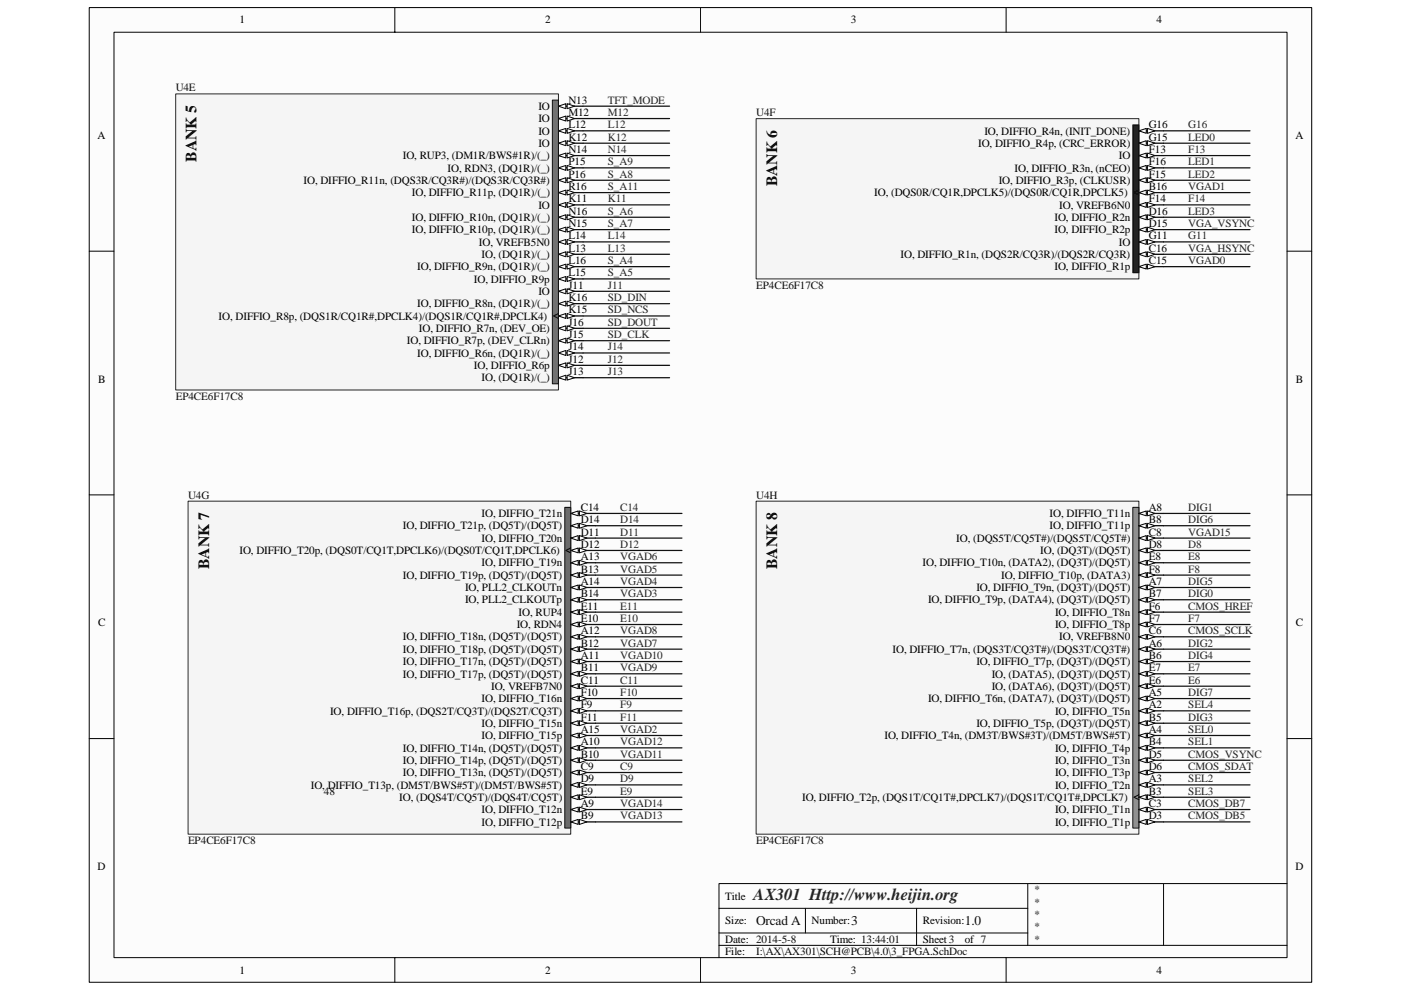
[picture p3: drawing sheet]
<svg xmlns="http://www.w3.org/2000/svg" width="297mm" height="210mm" viewBox="0 0 297 210" stroke-linecap="round" stroke-linejoin="round" font-family="sans-serif">
<path d="M18.9 1.6h259.2v206.7h-259.2z" fill="#fcfcfc"/>
<path d="M18.9 1.6h259.2v206.7h-259.2z" fill="none" stroke="#000" stroke-width=".21"/>
<path d="M24.2 6.9h248.7v196.2h-248.7z" fill="#fcfcfc"/>
<g fill="none" stroke="#000" stroke-width=".21">
<path d="M24.2 6.8h248.7v196.3h-248.7zM83.7 1.6v5.2M148.5 1.6v5.2M213.3 1.6v5.2M18.9 53.3h5.2M272.9 53.3h5.2M18.9 105h5.2M272.9 105h5.2M18.9 156.7h5.2M272.9 156.7h5.2M152.4 197.9h65.5M152.4 192.7h65.5"/>
<path d="M170.8 192.7v5.2M194.3 192.7v7.8M217.9 187.4v13.1M246.7 187.4h-94.3v15.7M272.9 187.4h-26.2v13.1M83.7 203.1v5.3M148.5 203.1v5.3M152.4 200.5h120.5M213.3 203.1v5.3"/>
</g>
<path d="M37.3 19.9h81.1v62.8h-81.1z" fill="#f5f5f5"/>
<path d="M37.3 19.9h81.1v62.8h-81.1z" fill="none" stroke="#262626" stroke-width=".21"/>
<path d="M117.1 21.3h1.3v60.1h-1.3z" fill="#707070"/>
<path d="M117.1 21.2h1.3v60.2h-1.3z" fill="none" stroke="#0e0e0e" stroke-width=".21"/>
<path d="M118.4 22.5h5.2" fill="none" stroke="#000" stroke-width=".26"/>
<g fill="#fcfcfc" stroke="#000" stroke-width=".21">
<path d="M118.4 22.5l1.6-.5v1.1z"/>
<path d="M120.2 22l1.6 .5-1.6 .6z"/>
</g>
<path d="M118.4 25.1h5.2" fill="none" stroke="#000" stroke-width=".26"/>
<g fill="#fcfcfc" stroke="#000" stroke-width=".21">
<path d="M118.4 25.1l1.6-.5v1.1z"/>
<path d="M120.2 24.6l1.6 .5-1.6 .6z"/>
</g>
<path d="M118.4 27.7h5.2" fill="none" stroke="#000" stroke-width=".26"/>
<g fill="#fcfcfc" stroke="#000" stroke-width=".21">
<path d="M118.4 27.7l1.6-.5v1.1z"/>
<path d="M120.2 27.2l1.6 .5-1.6 .6z"/>
</g>
<path d="M118.4 30.4h5.2" fill="none" stroke="#000" stroke-width=".26"/>
<g fill="#fcfcfc" stroke="#000" stroke-width=".21">
<path d="M118.4 30.4l1.6-.6v1.1z"/>
<path d="M120.2 29.8l1.6 .6-1.6 .5z"/>
</g>
<path d="M118.4 33h5.2" fill="none" stroke="#000" stroke-width=".26"/>
<g fill="#fcfcfc" stroke="#000" stroke-width=".21">
<path d="M118.4 33l1.6-.5v1z"/>
<path d="M120.2 32.5l1.6 .5-1.6 .5z"/>
</g>
<path d="M118.4 35.6h5.2" fill="none" stroke="#000" stroke-width=".26"/>
<g fill="#fcfcfc" stroke="#000" stroke-width=".21">
<path d="M118.4 35.6l1.6-.5v1z"/>
<path d="M120.2 35.1l1.6 .5-1.6 .5z"/>
</g>
<path d="M118.4 38.2h5.2" fill="none" stroke="#000" stroke-width=".26"/>
<g fill="#fcfcfc" stroke="#000" stroke-width=".21">
<path d="M118.4 38.2l1.6-.5v1.1z"/>
<path d="M120.2 37.7l1.6 .5-1.6 .6z"/>
</g>
<path d="M118.4 40.9h5.2" fill="none" stroke="#000" stroke-width=".26"/>
<g fill="#fcfcfc" stroke="#000" stroke-width=".21">
<path d="M118.4 40.9l1.6-.6v1.1z"/>
<path d="M120.2 40.3l1.6 .6-1.6 .5z"/>
</g>
<path d="M118.4 43.5h5.2" fill="none" stroke="#000" stroke-width=".26"/>
<g fill="#fcfcfc" stroke="#000" stroke-width=".21">
<path d="M118.4 43.5l1.6-.6v1.1z"/>
<path d="M120.2 42.9l1.6 .6-1.6 .5z"/>
</g>
<path d="M118.4 46.1h5.2" fill="none" stroke="#000" stroke-width=".26"/>
<g fill="#fcfcfc" stroke="#000" stroke-width=".21">
<path d="M118.4 46.1l1.6-.5v1z"/>
<path d="M120.2 45.6l1.6 .5-1.6 .5z"/>
</g>
<path d="M118.4 48.7h5.2" fill="none" stroke="#000" stroke-width=".26"/>
<g fill="#fcfcfc" stroke="#000" stroke-width=".21">
<path d="M118.4 48.7l1.6-.5v1z"/>
<path d="M120.2 48.2l1.6 .5-1.6 .5z"/>
</g>
<path d="M118.4 51.3h5.2" fill="none" stroke="#000" stroke-width=".26"/>
<g fill="#fcfcfc" stroke="#000" stroke-width=".21">
<path d="M118.4 51.3l1.6-.5v1z"/>
<path d="M120.2 50.8l1.6 .5-1.6 .5z"/>
</g>
<path d="M118.4 53.9h5.2" fill="none" stroke="#000" stroke-width=".26"/>
<g fill="#fcfcfc" stroke="#000" stroke-width=".21">
<path d="M118.4 53.9l1.6-.5v1.1z"/>
<path d="M120.2 53.4l1.6 .5-1.6 .6z"/>
</g>
<path d="M118.4 56.6h5.2" fill="none" stroke="#000" stroke-width=".26"/>
<g fill="#fcfcfc" stroke="#000" stroke-width=".21">
<path d="M118.4 56.6l1.6-.6v1.1z"/>
<path d="M120.2 56l1.6 .6-1.6 .5z"/>
</g>
<path d="M118.4 59.2h5.2" fill="none" stroke="#000" stroke-width=".26"/>
<g fill="#fcfcfc" stroke="#000" stroke-width=".21">
<path d="M118.4 59.2l1.6-.5v1z"/>
<path d="M120.2 58.7l1.6 .5-1.6 .5z"/>
</g>
<path d="M118.4 61.8h5.2" fill="none" stroke="#000" stroke-width=".26"/>
<g fill="#fcfcfc" stroke="#000" stroke-width=".21">
<path d="M118.4 61.8l1.6-.5v1z"/>
<path d="M120.2 61.3l1.6 .5-1.6 .5z"/>
</g>
<path d="M118.4 64.4h5.2" fill="none" stroke="#000" stroke-width=".26"/>
<g fill="#fcfcfc" stroke="#000" stroke-width=".21">
<path d="M118.4 64.4l1.6-.5v1z"/>
<path d="M120.2 63.9l1.6 .5-1.6 .5z"/>
</g>
<path d="M118.4 67h5.2" fill="none" stroke="#000" stroke-width=".26"/>
<path d="M118.4 66.5l-1 .5 1 .5" fill="none" stroke="#000" stroke-width=".21"/>
<g fill="#fcfcfc" stroke="#000" stroke-width=".21">
<path d="M118.4 67l1.6-.5v1z"/>
<path d="M120.2 66.5l1.6 .5-1.6 .5z"/>
</g>
<path d="M118.4 69.6h5.2" fill="none" stroke="#000" stroke-width=".26"/>
<g fill="#fcfcfc" stroke="#000" stroke-width=".21">
<path d="M118.4 69.6l1.6-.5v1.1z"/>
<path d="M120.2 69.1l1.6 .5-1.6 .6z"/>
</g>
<path d="M118.4 72.3h5.2" fill="none" stroke="#000" stroke-width=".26"/>
<g fill="#fcfcfc" stroke="#000" stroke-width=".21">
<path d="M118.4 72.3l1.6-.6v1.1z"/>
<path d="M120.2 71.7l1.6 .6-1.6 .5z"/>
</g>
<path d="M118.4 74.9h5.2" fill="none" stroke="#000" stroke-width=".26"/>
<g fill="#fcfcfc" stroke="#000" stroke-width=".21">
<path d="M118.4 74.9l1.6-.6v1.1z"/>
<path d="M120.2 74.3l1.6 .6-1.6 .5z"/>
</g>
<path d="M118.4 77.5h5.2" fill="none" stroke="#000" stroke-width=".26"/>
<g fill="#fcfcfc" stroke="#000" stroke-width=".21">
<path d="M118.4 77.5l1.6-.5v1z"/>
<path d="M120.2 77l1.6 .5-1.6 .5z"/>
</g>
<path d="M118.4 80.1h5.2" fill="none" stroke="#000" stroke-width=".26"/>
<g fill="#fcfcfc" stroke="#000" stroke-width=".21">
<path d="M118.4 80.1l1.6-.5v1z"/>
<path d="M120.2 79.6l1.6 .5-1.6 .5z"/>
</g>
<path d="M160.3 25.2h81.2v34h-81.2z" fill="#f5f5f5"/>
<path d="M160.3 25.2h81.2v34h-81.2z" fill="none" stroke="#262626" stroke-width=".21"/>
<path d="M240.2 26.5h1.3v31.3h-1.3z" fill="#1c1c1c"/>
<path d="M240.2 26.5h1.3v31.3h-1.3z" fill="none" stroke="#0e0e0e" stroke-width=".21"/>
<path d="M241.5 27.7h5.2" fill="none" stroke="#000" stroke-width=".26"/>
<g fill="#fcfcfc" stroke="#000" stroke-width=".21">
<path d="M241.5 27.7l1.5-.5v1.1z"/>
<path d="M243.3 27.2l1.6 .5-1.6 .6z"/>
</g>
<path d="M241.5 30.4h5.2" fill="none" stroke="#000" stroke-width=".26"/>
<g fill="#fcfcfc" stroke="#000" stroke-width=".21">
<path d="M241.5 30.4l1.5-.6v1.1z"/>
<path d="M243.3 29.8l1.6 .6-1.6 .5z"/>
</g>
<path d="M241.5 33h5.2" fill="none" stroke="#000" stroke-width=".26"/>
<g fill="#fcfcfc" stroke="#000" stroke-width=".21">
<path d="M241.5 33l1.5-.5v1z"/>
<path d="M243.3 32.5l1.6 .5-1.6 .5z"/>
</g>
<path d="M241.5 35.6h5.2" fill="none" stroke="#000" stroke-width=".26"/>
<g fill="#fcfcfc" stroke="#000" stroke-width=".21">
<path d="M241.5 35.6l1.5-.5v1z"/>
<path d="M243.3 35.1l1.6 .5-1.6 .5z"/>
</g>
<path d="M241.5 38.2h5.2" fill="none" stroke="#000" stroke-width=".26"/>
<g fill="#fcfcfc" stroke="#000" stroke-width=".21">
<path d="M241.5 38.2l1.5-.5v1.1z"/>
<path d="M243.3 37.7l1.6 .5-1.6 .6z"/>
</g>
<path d="M241.5 40.9h5.2" fill="none" stroke="#000" stroke-width=".26"/>
<path d="M241.5 40.3l-1.1 .6 1.1 .5" fill="none" stroke="#000" stroke-width=".21"/>
<g fill="#fcfcfc" stroke="#000" stroke-width=".21">
<path d="M241.5 40.9l1.5-.6v1.1z"/>
<path d="M243.3 40.3l1.6 .6-1.6 .5z"/>
</g>
<path d="M241.5 43.5h5.2" fill="none" stroke="#000" stroke-width=".26"/>
<g fill="#fcfcfc" stroke="#000" stroke-width=".21">
<path d="M241.5 43.5l1.5-.6v1.1z"/>
<path d="M243.3 42.9l1.6 .6-1.6 .5z"/>
</g>
<path d="M241.5 46.1h5.2" fill="none" stroke="#000" stroke-width=".26"/>
<g fill="#fcfcfc" stroke="#000" stroke-width=".21">
<path d="M241.5 46.1l1.5-.5v1z"/>
<path d="M243.3 45.6l1.6 .5-1.6 .5z"/>
</g>
<path d="M241.5 48.7h5.2" fill="none" stroke="#000" stroke-width=".26"/>
<g fill="#fcfcfc" stroke="#000" stroke-width=".21">
<path d="M241.5 48.7l1.5-.5v1z"/>
<path d="M243.3 48.2l1.6 .5-1.6 .5z"/>
</g>
<path d="M241.5 51.3h5.2" fill="none" stroke="#000" stroke-width=".26"/>
<g fill="#fcfcfc" stroke="#000" stroke-width=".21">
<path d="M241.5 51.3l1.5-.5v1z"/>
<path d="M243.3 50.8l1.6 .5-1.6 .5z"/>
</g>
<path d="M241.5 53.9h5.2" fill="none" stroke="#000" stroke-width=".26"/>
<g fill="#fcfcfc" stroke="#000" stroke-width=".21">
<path d="M241.5 53.9l1.5-.5v1.1z"/>
<path d="M243.3 53.4l1.6 .5-1.6 .6z"/>
</g>
<path d="M241.5 56.6h5.2" fill="none" stroke="#000" stroke-width=".26"/>
<g fill="#fcfcfc" stroke="#000" stroke-width=".21">
<path d="M241.5 56.6l1.5-.6v1.1z"/>
<path d="M243.3 56l1.6 .6-1.6 .5z"/>
</g>
<path d="M39.9 106.3h81.1v70.6h-81.1z" fill="#f5f5f5"/>
<path d="M39.9 106.3h81.1v70.6h-81.1z" fill="none" stroke="#262626" stroke-width=".21"/>
<path d="M119.8 107.6h1.2v68h-1.2z" fill="#686868"/>
<path d="M119.7 107.6h1.3v68h-1.3z" fill="none" stroke="#0e0e0e" stroke-width=".21"/>
<path d="M121 108.9h5.3" fill="none" stroke="#000" stroke-width=".26"/>
<g fill="#fcfcfc" stroke="#000" stroke-width=".21">
<path d="M121 108.9l1.6-.5v1z"/>
<path d="M122.8 108.4l1.6 .5-1.6 .5z"/>
</g>
<path d="M121 111.5h5.3" fill="none" stroke="#000" stroke-width=".26"/>
<g fill="#fcfcfc" stroke="#000" stroke-width=".21">
<path d="M121 111.5l1.6-.5v1z"/>
<path d="M122.8 111l1.6 .5-1.6 .5z"/>
</g>
<path d="M121 114.1h5.3" fill="none" stroke="#000" stroke-width=".26"/>
<g fill="#fcfcfc" stroke="#000" stroke-width=".21">
<path d="M121 114.1l1.6-.5v1.1z"/>
<path d="M122.8 113.6l1.6 .5-1.6 .6z"/>
</g>
<path d="M121 116.8h5.3" fill="none" stroke="#000" stroke-width=".26"/>
<path d="M121 116.2l-1 .6 1 .5" fill="none" stroke="#000" stroke-width=".21"/>
<g fill="#fcfcfc" stroke="#000" stroke-width=".21">
<path d="M121 116.8l1.6-.6v1.1z"/>
<path d="M122.8 116.2l1.6 .6-1.6 .5z"/>
</g>
<path d="M121 119.4h5.3" fill="none" stroke="#000" stroke-width=".26"/>
<g fill="#fcfcfc" stroke="#000" stroke-width=".21">
<path d="M121 119.4l1.6-.5v1z"/>
<path d="M122.8 118.9l1.6 .5-1.6 .5z"/>
</g>
<path d="M121 122h5.3" fill="none" stroke="#000" stroke-width=".26"/>
<g fill="#fcfcfc" stroke="#000" stroke-width=".21">
<path d="M121 122l1.6-.5v1z"/>
<path d="M122.8 121.5l1.6 .5-1.6 .5z"/>
</g>
<path d="M121 124.6h5.3" fill="none" stroke="#000" stroke-width=".26"/>
<g fill="#fcfcfc" stroke="#000" stroke-width=".21">
<path d="M121 124.6l1.6-.5v1z"/>
<path d="M122.8 124.1l1.6 .5-1.6 .5z"/>
</g>
<path d="M121 127.2h5.3" fill="none" stroke="#000" stroke-width=".26"/>
<g fill="#fcfcfc" stroke="#000" stroke-width=".21">
<path d="M121 127.2l1.6-.5v1z"/>
<path d="M122.8 126.7l1.6 .5-1.6 .5z"/>
</g>
<path d="M121 129.8h5.3" fill="none" stroke="#000" stroke-width=".26"/>
<g fill="#fcfcfc" stroke="#000" stroke-width=".21">
<path d="M121 129.8l1.6-.5v1.1z"/>
<path d="M122.8 129.3l1.6 .5-1.6 .6z"/>
</g>
<path d="M121 132.5h5.3" fill="none" stroke="#000" stroke-width=".26"/>
<g fill="#fcfcfc" stroke="#000" stroke-width=".21">
<path d="M121 132.5l1.6-.6v1.1z"/>
<path d="M122.8 131.9l1.6 .6-1.6 .5z"/>
</g>
<path d="M121 135.1h5.3" fill="none" stroke="#000" stroke-width=".26"/>
<g fill="#fcfcfc" stroke="#000" stroke-width=".21">
<path d="M121 135.1l1.6-.5v1z"/>
<path d="M122.8 134.6l1.6 .5-1.6 .5z"/>
</g>
<path d="M121 137.7h5.3" fill="none" stroke="#000" stroke-width=".26"/>
<g fill="#fcfcfc" stroke="#000" stroke-width=".21">
<path d="M121 137.7l1.6-.5v1z"/>
<path d="M122.8 137.2l1.6 .5-1.6 .5z"/>
</g>
<path d="M121 140.3h5.3" fill="none" stroke="#000" stroke-width=".26"/>
<g fill="#fcfcfc" stroke="#000" stroke-width=".21">
<path d="M121 140.3l1.6-.5v1z"/>
<path d="M122.8 139.8l1.6 .5-1.6 .5z"/>
</g>
<path d="M121 142.9h5.3" fill="none" stroke="#000" stroke-width=".26"/>
<g fill="#fcfcfc" stroke="#000" stroke-width=".21">
<path d="M121 142.9l1.6-.5v1z"/>
<path d="M122.8 142.4l1.6 .5-1.6 .5z"/>
</g>
<path d="M121 145.5h5.3" fill="none" stroke="#000" stroke-width=".26"/>
<g fill="#fcfcfc" stroke="#000" stroke-width=".21">
<path d="M121 145.5l1.6-.5v1.1z"/>
<path d="M122.8 145l1.6 .5-1.6 .6z"/>
</g>
<path d="M121 148.2h5.3" fill="none" stroke="#000" stroke-width=".26"/>
<g fill="#fcfcfc" stroke="#000" stroke-width=".21">
<path d="M121 148.2l1.6-.6v1.1z"/>
<path d="M122.8 147.6l1.6 .6-1.6 .5z"/>
</g>
<path d="M121 150.8h5.3" fill="none" stroke="#000" stroke-width=".26"/>
<g fill="#fcfcfc" stroke="#000" stroke-width=".21">
<path d="M121 150.8l1.6-.6v1.1z"/>
<path d="M122.8 150.2l1.6 .6-1.6 .5z"/>
</g>
<path d="M121 153.4h5.3" fill="none" stroke="#000" stroke-width=".26"/>
<g fill="#fcfcfc" stroke="#000" stroke-width=".21">
<path d="M121 153.4l1.6-.5v1z"/>
<path d="M122.8 152.9l1.6 .5-1.6 .5z"/>
</g>
<path d="M121 156h5.3" fill="none" stroke="#000" stroke-width=".26"/>
<g fill="#fcfcfc" stroke="#000" stroke-width=".21">
<path d="M121 156l1.6-.5v1z"/>
<path d="M122.8 155.5l1.6 .5-1.6 .5z"/>
</g>
<path d="M121 158.6h5.3" fill="none" stroke="#000" stroke-width=".26"/>
<g fill="#fcfcfc" stroke="#000" stroke-width=".21">
<path d="M121 158.6l1.6-.5v1.1z"/>
<path d="M122.8 158.1l1.6 .5-1.6 .6z"/>
</g>
<path d="M121 161.2h5.3" fill="none" stroke="#000" stroke-width=".26"/>
<g fill="#fcfcfc" stroke="#000" stroke-width=".21">
<path d="M121 161.2l1.6-.5v1.1z"/>
<path d="M122.8 160.7l1.6 .5-1.6 .6z"/>
</g>
<path d="M121 163.9h5.3" fill="none" stroke="#000" stroke-width=".26"/>
<g fill="#fcfcfc" stroke="#000" stroke-width=".21">
<path d="M121 163.9l1.6-.6v1.1z"/>
<path d="M122.8 163.3l1.6 .6-1.6 .5z"/>
</g>
<path d="M121 166.5h5.3" fill="none" stroke="#000" stroke-width=".26"/>
<g fill="#fcfcfc" stroke="#000" stroke-width=".21">
<path d="M121 166.5l1.6-.6v1.1z"/>
<path d="M122.8 165.9l1.6 .6-1.6 .5z"/>
</g>
<path d="M121 169.1h5.3" fill="none" stroke="#000" stroke-width=".26"/>
<g fill="#fcfcfc" stroke="#000" stroke-width=".21">
<path d="M121 169.1l1.6-.5v1z"/>
<path d="M122.8 168.6l1.6 .5-1.6 .5z"/>
</g>
<path d="M121 171.7h5.3" fill="none" stroke="#000" stroke-width=".26"/>
<g fill="#fcfcfc" stroke="#000" stroke-width=".21">
<path d="M121 171.7l1.6-.5v1z"/>
<path d="M122.8 171.2l1.6 .5-1.6 .5z"/>
</g>
<path d="M121 174.3h5.3" fill="none" stroke="#000" stroke-width=".26"/>
<g fill="#fcfcfc" stroke="#000" stroke-width=".21">
<path d="M121 174.3l1.6-.5v1.1z"/>
<path d="M122.8 173.8l1.6 .5-1.6 .6z"/>
</g>
<path d="M160.3 106.3h81.2v70.6h-81.2z" fill="#f5f5f5"/>
<path d="M160.3 106.3h81.2v70.6h-81.2z" fill="none" stroke="#262626" stroke-width=".21"/>
<path d="M240.2 107.6h1.3v68h-1.3z" fill="#909090"/>
<path d="M240.2 107.6h1.3v68h-1.3z" fill="none" stroke="#0e0e0e" stroke-width=".21"/>
<path d="M241.5 108.9h5.2" fill="none" stroke="#000" stroke-width=".26"/>
<g fill="#fcfcfc" stroke="#000" stroke-width=".21">
<path d="M241.5 108.9l1.5-.5v1z"/>
<path d="M243.3 108.4l1.6 .5-1.6 .5z"/>
</g>
<path d="M241.5 111.5h5.2" fill="none" stroke="#000" stroke-width=".26"/>
<g fill="#fcfcfc" stroke="#000" stroke-width=".21">
<path d="M241.5 111.5l1.5-.5v1z"/>
<path d="M243.3 111l1.6 .5-1.6 .5z"/>
</g>
<path d="M241.5 114.1h5.2" fill="none" stroke="#000" stroke-width=".26"/>
<g fill="#fcfcfc" stroke="#000" stroke-width=".21">
<path d="M241.5 114.1l1.5-.5v1.1z"/>
<path d="M243.3 113.6l1.6 .5-1.6 .6z"/>
</g>
<path d="M241.5 116.8h5.2" fill="none" stroke="#000" stroke-width=".26"/>
<g fill="#fcfcfc" stroke="#000" stroke-width=".21">
<path d="M241.5 116.8l1.5-.6v1.1z"/>
<path d="M243.3 116.2l1.6 .6-1.6 .5z"/>
</g>
<path d="M241.5 119.4h5.2" fill="none" stroke="#000" stroke-width=".26"/>
<g fill="#fcfcfc" stroke="#000" stroke-width=".21">
<path d="M241.5 119.4l1.5-.5v1z"/>
<path d="M243.3 118.9l1.6 .5-1.6 .5z"/>
</g>
<path d="M241.5 122h5.2" fill="none" stroke="#000" stroke-width=".26"/>
<g fill="#fcfcfc" stroke="#000" stroke-width=".21">
<path d="M241.5 122l1.5-.5v1z"/>
<path d="M243.3 121.5l1.6 .5-1.6 .5z"/>
</g>
<path d="M241.5 124.6h5.2" fill="none" stroke="#000" stroke-width=".26"/>
<g fill="#fcfcfc" stroke="#000" stroke-width=".21">
<path d="M241.5 124.6l1.5-.5v1z"/>
<path d="M243.3 124.1l1.6 .5-1.6 .5z"/>
</g>
<path d="M241.5 127.2h5.2" fill="none" stroke="#000" stroke-width=".26"/>
<g fill="#fcfcfc" stroke="#000" stroke-width=".21">
<path d="M241.5 127.2l1.5-.5v1z"/>
<path d="M243.3 126.7l1.6 .5-1.6 .5z"/>
</g>
<path d="M241.5 129.8h5.2" fill="none" stroke="#000" stroke-width=".26"/>
<g fill="#fcfcfc" stroke="#000" stroke-width=".21">
<path d="M241.5 129.8l1.5-.5v1.1z"/>
<path d="M243.3 129.3l1.6 .5-1.6 .6z"/>
</g>
<path d="M241.5 132.5h5.2" fill="none" stroke="#000" stroke-width=".26"/>
<g fill="#fcfcfc" stroke="#000" stroke-width=".21">
<path d="M241.5 132.5l1.5-.6v1.1z"/>
<path d="M243.3 131.9l1.6 .6-1.6 .5z"/>
</g>
<path d="M241.5 135.1h5.2" fill="none" stroke="#000" stroke-width=".26"/>
<g fill="#fcfcfc" stroke="#000" stroke-width=".21">
<path d="M241.5 135.1l1.5-.5v1z"/>
<path d="M243.3 134.6l1.6 .5-1.6 .5z"/>
</g>
<path d="M241.5 137.7h5.2" fill="none" stroke="#000" stroke-width=".26"/>
<g fill="#fcfcfc" stroke="#000" stroke-width=".21">
<path d="M241.5 137.7l1.5-.5v1z"/>
<path d="M243.3 137.2l1.6 .5-1.6 .5z"/>
</g>
<path d="M241.5 140.3h5.2" fill="none" stroke="#000" stroke-width=".26"/>
<g fill="#fcfcfc" stroke="#000" stroke-width=".21">
<path d="M241.5 140.3l1.5-.5v1z"/>
<path d="M243.3 139.8l1.6 .5-1.6 .5z"/>
</g>
<path d="M241.5 142.9h5.2" fill="none" stroke="#000" stroke-width=".26"/>
<g fill="#fcfcfc" stroke="#000" stroke-width=".21">
<path d="M241.5 142.9l1.5-.5v1z"/>
<path d="M243.3 142.4l1.6 .5-1.6 .5z"/>
</g>
<path d="M241.5 145.5h5.2" fill="none" stroke="#000" stroke-width=".26"/>
<g fill="#fcfcfc" stroke="#000" stroke-width=".21">
<path d="M241.5 145.5l1.5-.5v1.1z"/>
<path d="M243.3 145l1.6 .5-1.6 .6z"/>
</g>
<path d="M241.5 148.2h5.2" fill="none" stroke="#000" stroke-width=".26"/>
<g fill="#fcfcfc" stroke="#000" stroke-width=".21">
<path d="M241.5 148.2l1.5-.6v1.1z"/>
<path d="M243.3 147.6l1.6 .6-1.6 .5z"/>
</g>
<path d="M241.5 150.8h5.2" fill="none" stroke="#000" stroke-width=".26"/>
<g fill="#fcfcfc" stroke="#000" stroke-width=".21">
<path d="M241.5 150.8l1.5-.6v1.1z"/>
<path d="M243.3 150.2l1.6 .6-1.6 .5z"/>
</g>
<path d="M241.5 153.4h5.2" fill="none" stroke="#000" stroke-width=".26"/>
<g fill="#fcfcfc" stroke="#000" stroke-width=".21">
<path d="M241.5 153.4l1.5-.5v1z"/>
<path d="M243.3 152.9l1.6 .5-1.6 .5z"/>
</g>
<path d="M241.5 156h5.2" fill="none" stroke="#000" stroke-width=".26"/>
<g fill="#fcfcfc" stroke="#000" stroke-width=".21">
<path d="M241.5 156l1.5-.5v1z"/>
<path d="M243.3 155.5l1.6 .5-1.6 .5z"/>
</g>
<path d="M241.5 158.6h5.2" fill="none" stroke="#000" stroke-width=".26"/>
<g fill="#fcfcfc" stroke="#000" stroke-width=".21">
<path d="M241.5 158.6l1.5-.5v1.1z"/>
<path d="M243.3 158.1l1.6 .5-1.6 .6z"/>
</g>
<path d="M241.5 161.2h5.2" fill="none" stroke="#000" stroke-width=".26"/>
<g fill="#fcfcfc" stroke="#000" stroke-width=".21">
<path d="M241.5 161.2l1.5-.5v1.1z"/>
<path d="M243.3 160.7l1.6 .5-1.6 .6z"/>
</g>
<path d="M241.5 163.9h5.2" fill="none" stroke="#000" stroke-width=".26"/>
<g fill="#fcfcfc" stroke="#000" stroke-width=".21">
<path d="M241.5 163.9l1.5-.6v1.1z"/>
<path d="M243.3 163.3l1.6 .6-1.6 .5z"/>
</g>
<path d="M241.5 166.5h5.2" fill="none" stroke="#000" stroke-width=".26"/>
<g fill="#fcfcfc" stroke="#000" stroke-width=".21">
<path d="M241.5 166.5l1.5-.6v1.1z"/>
<path d="M243.3 165.9l1.6 .6-1.6 .5z"/>
</g>
<path d="M241.5 169.1h5.2" fill="none" stroke="#000" stroke-width=".26"/>
<path d="M241.5 168.6l-1.1 .5 1.1 .5" fill="none" stroke="#000" stroke-width=".21"/>
<g fill="#fcfcfc" stroke="#000" stroke-width=".21">
<path d="M241.5 169.1l1.5-.5v1z"/>
<path d="M243.3 168.6l1.6 .5-1.6 .5z"/>
</g>
<path d="M241.5 171.7h5.2" fill="none" stroke="#000" stroke-width=".26"/>
<g fill="#fcfcfc" stroke="#000" stroke-width=".21">
<path d="M241.5 171.7l1.5-.5v1z"/>
<path d="M243.3 171.2l1.6 .5-1.6 .5z"/>
</g>
<path d="M241.5 174.3h5.2" fill="none" stroke="#000" stroke-width=".26"/>
<g fill="#fcfcfc" stroke="#000" stroke-width=".21">
<path d="M241.5 174.3l1.5-.5v1.1z"/>
<path d="M243.3 173.8l1.6 .5-1.6 .6z"/>
</g>
<g fill="none" stroke="#0e0e0e" stroke-width=".26">
<path d="M123.6 22.5h18.4M123.6 25.1h18.4M123.6 27.7h18.4M123.6 30.4h18.4M123.6 33h18.4M123.6 35.6h18.4M123.6 38.2h18.4M246.7 27.7h18.3M246.7 30.4h18.3M246.7 33h18.3M246.7 35.6h18.3M246.7 38.2h18.3"/>
<path d="M123.6 40.9h18.4M123.6 43.5h18.4M123.6 46.1h18.4M123.6 48.7h18.4M123.6 51.3h18.4M123.6 53.9h18.4M123.6 56.6h18.4M123.6 59.2h18.4M246.7 40.9h18.3M246.7 43.5h18.3M246.7 46.1h18.3M246.7 48.7h18.3"/>
<path d="M246.7 51.3h18.3M246.7 53.9h18.3M246.7 56.6h18.3M123.6 61.8h18.4M123.6 64.4h18.4M123.6 67h18.4M123.6 69.6h18.4M123.6 72.3h18.4M123.6 74.9h18.4M123.6 77.5h18.4M123.6 80.1h18.4M126.3 108.9h18.3"/>
<path d="M126.3 111.5h18.3M126.3 114.1h18.3M126.3 116.8h18.3M126.3 119.4h18.3M246.7 108.9h18.3M246.7 111.5h18.3M246.7 114.1h18.3M246.7 116.8h18.3M246.7 119.4h18.3M126.3 122h18.3M126.3 124.6h18.3M126.3 127.2h18.3"/>
<path d="M126.3 129.8h18.3M126.3 132.5h18.3M126.3 135.1h18.3M126.3 137.7h18.3M246.7 122h18.3M246.7 124.6h18.3M246.7 127.2h18.3M246.7 129.8h18.3M246.7 132.5h18.3M246.7 135.1h18.3M246.7 137.7h18.3M126.3 140.3h18.3"/>
<path d="M126.3 142.9h18.3M126.3 145.5h18.3M126.3 148.2h18.3M126.3 150.8h18.3M126.3 153.4h18.3M126.3 156h18.3M126.3 158.6h18.3M246.7 140.3h18.3M246.7 142.9h18.3M246.7 145.5h18.3M246.7 148.2h18.3M246.7 150.8h18.3"/>
<path d="M246.7 153.4h18.3M246.7 156h18.3M246.7 158.6h18.3M126.3 161.2h18.3M126.3 163.9h18.3M126.3 166.5h18.3M126.3 171.7h18.3M126.3 174.3h18.3M126.3 169.1h18.3M246.7 161.2h18.3M246.7 163.9h18.3M246.7 166.5h18.3"/>
<path d="M246.7 171.7h18.3M246.7 174.3h18.3M246.7 169.1h18.3"/>
</g>
<text font-size="3.5" fill="#262626" x="159.8" y="190.8">AX301 Http://www.heijin.org</text>
<g font-size="3.3">
<text x="41.7" y="34.3" transform="rotate(-90 41.7 34.3)">BANK 5</text>
<text x="164.8" y="39.5" transform="rotate(-90 164.8 39.5)">BANK 6</text>
<text x="44.3" y="120.7" transform="rotate(-90 44.3 120.7)">BANK 7</text>
<text x="164.8" y="120.7" transform="rotate(-90 164.8 120.7)">BANK 8</text>
</g>
<g font-size="2.8" fill="#0e0e0e">
<text x="160.3" y="196.2">Orcad A</text>
<text x="180.5" y="196.2">3</text>
<text x="204.6" y="196.2">1.0</text>
</g>
<g font-size="2.4">
<text x="50.8" y="5">1</text>
<text x="115.6" y="5">2</text>
<text x="180.4" y="5">3</text>
<text x="245.2" y="5">4</text>
<text x="114.1" y="23.3">IO</text>
<text x="120.5" y="22">N13</text>
<text x="20.7" y="29.5">A</text>
<text x="114.1" y="25.9">IO</text>
<text x="114.1" y="28.5">IO</text>
<text x="120.5" y="24.6">M12</text>
<text x="120.5" y="27.2">L12</text>
<text x="120.5" y="29.8">K12</text>
<text x="208.7" y="28.5">IO, DIFFIO_R4n, (INIT_DONE)</text>
<text x="243.6" y="29.8">G15</text>
<text x="243.6" y="27.2">G16</text>
<text x="274.7" y="29.5">A</text>
<text x="85.4" y="33.8">IO, RUP3, (DM1R/BWS#1R)/(_)</text>
<text x="114.1" y="31.2">IO</text>
<text x="120.5" y="35.1">P15</text>
<text x="120.5" y="32.5">N14</text>
<text x="207.4" y="31.2">IO, DIFFIO_R4p, (CRC_ERROR)</text>
<text x="237.2" y="33.8">IO</text>
<text x="243.6" y="35.1">F16</text>
<text x="243.6" y="32.5">F13</text>
<text x="64.4" y="39">IO, DIFFIO_R11n, (DQS3R/CQ3R#)/(DQS3R/CQ3R#)</text>
<text x="87.3" y="41.6">IO, DIFFIO_R11p, (DQ1R)/(_)</text>
<text x="94.9" y="36.4">IO, RDN3, (DQ1R)/(_)</text>
<text x="120.5" y="37.7">P16</text>
<text x="120.5" y="40.3">R16</text>
<text x="185.4" y="41.6">IO, (DQS0R/CQ1R,DPCLK5)/(DQS0R/CQ1R,DPCLK5)</text>
<text x="211.7" y="39">IO, DIFFIO_R3p, (CLKUSR)</text>
<text x="215.1" y="36.4">IO, DIFFIO_R3n, (nCEO)</text>
<text x="243.6" y="40.3">B16</text>
<text x="243.6" y="37.7">F15</text>
<text x="87.3" y="46.9">IO, DIFFIO_R10n, (DQ1R)/(_)</text>
<text x="114.1" y="44.2">IO</text>
<text x="120.5" y="45.6">N16</text>
<text x="120.5" y="42.9">K11</text>
<text x="223.6" y="46.9">IO, DIFFIO_R2n</text>
<text x="224.6" y="44.2">IO, VREFB6N0</text>
<text x="243.6" y="45.6">D16</text>
<text x="243.6" y="42.9">F14</text>
<text x="87.3" y="49.5">IO, DIFFIO_R10p, (DQ1R)/(_)</text>
<text x="101.5" y="52.1">IO, VREFB5N0</text>
<text x="120.5" y="48.2">N15</text>
<text x="120.5" y="53.4">L13</text>
<text x="120.5" y="50.8">L14</text>
<text x="223.6" y="49.5">IO, DIFFIO_R2p</text>
<text x="237.2" y="52.1">IO</text>
<text x="243.6" y="53.4">C16</text>
<text x="243.6" y="48.2">D15</text>
<text x="243.6" y="50.8">G11</text>
<text x="88.5" y="57.3">IO, DIFFIO_R9n, (DQ1R)/(_)</text>
<text x="100.5" y="59.9">IO, DIFFIO_R9p</text>
<text x="102.1" y="54.7">IO, (DQ1R)/(_)</text>
<text x="120.5" y="58.6">L15</text>
<text x="120.5" y="56">L16</text>
<text x="190.9" y="54.7">IO, DIFFIO_R1n, (DQS2R/CQ3R)/(DQS2R/CQ3R)</text>
<text x="223.6" y="57.3">IO, DIFFIO_R1p</text>
<text x="243.6" y="56">C15</text>
<text x="88.5" y="65.2">IO, DIFFIO_R8n, (DQ1R)/(_)</text>
<text x="114.1" y="62.6">IO</text>
<text x="120.5" y="63.9">K16</text>
<text x="120.5" y="61.3">J11</text>
<text x="46.4" y="67.8">IO, DIFFIO_R8p, (DQS1R/CQ1R#,DPCLK4)/(DQS1R/CQ1R#,DPCLK4)</text>
<text x="88.8" y="70.4">IO, DIFFIO_R7n, (DEV_OE)</text>
<text x="120.5" y="66.5">K15</text>
<text x="120.5" y="69.1">J16</text>
<text x="120.5" y="71.7">J15</text>
<text x="86.3" y="73">IO, DIFFIO_R7p, (DEV_CLRn)</text>
<text x="88.5" y="75.6">IO, DIFFIO_R6n, (DQ1R)/(_)</text>
<text x="120.5" y="77">J12</text>
<text x="120.5" y="74.3">J14</text>
<text x="20.8" y="81.2">B</text>
<text x="100.5" y="78.3">IO, DIFFIO_R6p</text>
<text x="102.1" y="80.9">IO, (DQ1R)/(_)</text>
<text x="120.5" y="79.6">J13</text>
<text x="274.8" y="81.2">B</text>
<text x="85.4" y="112.3">IO, DIFFIO_T21p, (DQ5T)/(DQ5T)</text>
<text x="102.1" y="109.7">IO, DIFFIO_T21n</text>
<text x="123.1" y="111">D14</text>
<text x="123.1" y="108.4">C14</text>
<text x="123.1" y="113.6">D11</text>
<text x="222.5" y="109.7">IO, DIFFIO_T11n</text>
<text x="222.5" y="112.3">IO, DIFFIO_T11p</text>
<text x="243.6" y="113.6">C8</text>
<text x="243.6" y="108.4">A8</text>
<text x="243.6" y="111">B8</text>
<text x="50.8" y="117.5">IO, DIFFIO_T20p, (DQS0T/CQ1T,DPCLK6)/(DQS0T/CQ1T,DPCLK6)</text>
<text x="102.1" y="114.9">IO, DIFFIO_T20n</text>
<text x="123.1" y="116.2">D12</text>
<text x="123.1" y="118.8">A13</text>
<text x="202.8" y="114.9">IO, (DQS5T/CQ5T#)/(DQS5T/CQ5T#)</text>
<text x="220.5" y="117.5">IO, (DQ3T)/(DQ5T)</text>
<text x="243.6" y="118.8">E8</text>
<text x="243.6" y="116.2">D8</text>
<text x="85.4" y="122.8">IO, DIFFIO_T19p, (DQ5T)/(DQ5T)</text>
<text x="98.6" y="125.4">IO, PLL2_CLKOUTn</text>
<text x="102.1" y="120.1">IO, DIFFIO_T19n</text>
<text x="123.1" y="121.5">B13</text>
<text x="123.1" y="124.1">A14</text>
<text x="195.6" y="120.1">IO, DIFFIO_T10n, (DATA2), (DQ3T)/(DQ5T)</text>
<text x="207" y="125.4">IO, DIFFIO_T9n, (DQ3T)/(DQ5T)</text>
<text x="212.3" y="122.8">IO, DIFFIO_T10p, (DATA3)</text>
<text x="243.6" y="124.1">A7</text>
<text x="243.6" y="121.5">F8</text>
<text x="98.6" y="128">IO, PLL2_CLKOUTp</text>
<text x="110" y="130.6">IO, RUP4</text>
<text x="123.1" y="129.3">E11</text>
<text x="123.1" y="131.9">E10</text>
<text x="123.1" y="126.7">B14</text>
<text x="196.8" y="128">IO, DIFFIO_T9p, (DATA4), (DQ3T)/(DQ5T)</text>
<text x="223.7" y="130.6">IO, DIFFIO_T8n</text>
<text x="243.6" y="126.7">B7</text>
<text x="243.6" y="129.3">F6</text>
<text x="243.6" y="131.9">F7</text>
<text x="20.8" y="132.9">C</text>
<text x="85.4" y="135.8">IO, DIFFIO_T18n, (DQ5T)/(DQ5T)</text>
<text x="109.6" y="133.2">IO, RDN4</text>
<text x="123.1" y="134.5">A12</text>
<text x="123.1" y="137.2">B12</text>
<text x="223.7" y="133.2">IO, DIFFIO_T8p</text>
<text x="224.6" y="135.8">IO, VREFB8N0</text>
<text x="243.6" y="137.2">A6</text>
<text x="243.6" y="134.5">C6</text>
<text x="274.8" y="132.9">C</text>
<text x="85.4" y="138.5">IO, DIFFIO_T18p, (DQ5T)/(DQ5T)</text>
<text x="85.4" y="141.1">IO, DIFFIO_T17n, (DQ5T)/(DQ5T)</text>
<text x="85.4" y="143.7">IO, DIFFIO_T17p, (DQ5T)/(DQ5T)</text>
<text x="123.1" y="139.8">A11</text>
<text x="123.1" y="142.4">B11</text>
<text x="189.2" y="138.5">IO, DIFFIO_T7n, (DQS3T/CQ3T#)/(DQS3T/CQ3T#)</text>
<text x="207" y="141.1">IO, DIFFIO_T7p, (DQ3T)/(DQ5T)</text>
<text x="210.3" y="143.7">IO, (DATA5), (DQ3T)/(DQ5T)</text>
<text x="243.6" y="139.8">B6</text>
<text x="243.6" y="142.4">E7</text>
<text x="102.1" y="148.9">IO, DIFFIO_T16n</text>
<text x="104.1" y="146.3">IO, VREFB7N0</text>
<text x="123.1" y="145">C11</text>
<text x="123.1" y="147.6">F10</text>
<text x="196.8" y="148.9">IO, DIFFIO_T6n, (DATA7), (DQ3T)/(DQ5T)</text>
<text x="210.3" y="146.3">IO, (DATA6), (DQ3T)/(DQ5T)</text>
<text x="243.6" y="147.6">A5</text>
<text x="243.6" y="145">E6</text>
<text x="70" y="151.6">IO, DIFFIO_T16p, (DQS2T/CQ3T)/(DQS2T/CQ3T)</text>
<text x="102.1" y="154.2">IO, DIFFIO_T15n</text>
<text x="123.1" y="150.2">F9</text>
<text x="123.1" y="152.9">F11</text>
<text x="123.1" y="155.5">A15</text>
<text x="207" y="154.2">IO, DIFFIO_T5p, (DQ3T)/(DQ5T)</text>
<text x="223.7" y="151.6">IO, DIFFIO_T5n</text>
<text x="243.6" y="155.5">A4</text>
<text x="243.6" y="152.9">B5</text>
<text x="243.6" y="150.2">A2</text>
<text x="85.4" y="159.4">IO, DIFFIO_T14n, (DQ5T)/(DQ5T)</text>
<text x="102.1" y="156.8">IO, DIFFIO_T15p</text>
<text x="123.1" y="158.1">A10</text>
<text x="123.1" y="160.7">B10</text>
<text x="187.5" y="156.8">IO, DIFFIO_T4n, (DM3T/BWS#3T)/(DM5T/BWS#5T)</text>
<text x="223.7" y="159.4">IO, DIFFIO_T4p</text>
<text x="243.6" y="158.1">B4</text>
<text x="243.6" y="160.7">D5</text>
<text x="65.9" y="167.3">IO, DIFFIO_T13p, (DM5T/BWS#5T)/(DM5T/BWS#5T)</text>
<text x="85.4" y="162">IO, DIFFIO_T14p, (DQ5T)/(DQ5T)</text>
<text x="85.4" y="164.6">IO, DIFFIO_T13n, (DQ5T)/(DQ5T)</text>
<text x="123.1" y="165.9">D9</text>
<text x="123.1" y="163.3">C9</text>
<text x="223.7" y="162">IO, DIFFIO_T3n</text>
<text x="223.7" y="164.6">IO, DIFFIO_T3p</text>
<text x="223.7" y="167.3">IO, DIFFIO_T2n</text>
<text x="243.6" y="163.3">D6</text>
<text x="243.6" y="165.9">A3</text>
<text x="84.6" y="169.9">IO, (DQS4T/CQ5T)/(DQS4T/CQ5T)</text>
<text x="102.1" y="172.5">IO, DIFFIO_T12n</text>
<text x="123.1" y="168.6">E9</text>
<text x="123.1" y="171.2">A9</text>
<text x="123.1" y="173.8">B9</text>
<text x="170" y="169.9">IO, DIFFIO_T2p, (DQS1T/CQ1T#,DPCLK7)/(DQS1T/CQ1T#,DPCLK7)</text>
<text x="223.7" y="172.5">IO, DIFFIO_T1n</text>
<text x="243.6" y="168.6">B3</text>
<text x="243.6" y="171.2">C3</text>
<text x="243.6" y="173.8">D3</text>
<text x="102.1" y="175.1">IO, DIFFIO_T12p</text>
<text x="223.7" y="175.1">IO, DIFFIO_T1p</text>
<text x="20.7" y="184.6">D</text>
<text x="274.7" y="184.6">D</text>
<text x="153.8" y="190.8">Title</text>
<text x="153.8" y="196">Size:</text>
<text x="172.1" y="196">Number:</text>
<text x="195.7" y="196">Revision:</text>
<text x="153.8" y="200">Date: 2014-5-8</text>
<text x="153.8" y="202.6">File:</text>
<text x="176" y="200">Time: 13:44:01</text>
<text x="195.7" y="200">Sheet3</text>
<text x="204.6" y="200">of 7</text>
<text x="50.8" y="206.5">1</text>
<text x="115.6" y="206.5">2</text>
<text x="180.4" y="206.5">3</text>
<text x="245.2" y="206.5">4</text>
</g>
<g font-size="2.4" fill="#0e0e0e">
<text x="37.3" y="19.4">U4E</text>
<text x="160.3" y="24.6">U4F</text>
<text x="160.3" y="61.3">EP4CE6F17C8</text>
<text x="37.3" y="84.8">EP4CE6F17C8</text>
<text x="39.9" y="105.7">U4G</text>
<text x="160.3" y="105.7">U4H</text>
<text x="68.7" y="168.6">48</text>
<text x="39.9" y="179">EP4CE6F17C8</text>
<text x="160.3" y="179">EP4CE6F17C8</text>
<text x="219.2" y="189.5">*</text>
<text x="219.2" y="192.1">*</text>
<text x="219.2" y="194.7">*</text>
<text x="219.2" y="197.4">*</text>
<text x="160.3" y="202.6">I:\AX\AX301\SCH@PCB\4.0\3_FPGA.SchDoc</text>
<text x="219.2" y="200">*</text>
</g>
<g font-size="2.4" fill="#262626">
<text x="128.9" y="22">TFT_MODE</text>
<text x="128.9" y="24.6">M12</text>
<text x="128.9" y="27.2">L12</text>
<text x="128.9" y="29.8">K12</text>
<text x="251.9" y="29.8">LED0</text>
<text x="251.9" y="27.2">G16</text>
<text x="128.9" y="35.1">S_A9</text>
<text x="128.9" y="32.5">N14</text>
<text x="251.9" y="35.1">LED1</text>
<text x="251.9" y="32.5">F13</text>
<text x="128.9" y="37.7">S_A8</text>
<text x="128.9" y="40.3">S_A11</text>
<text x="251.9" y="37.7">LED2</text>
<text x="251.9" y="40.3">VGAD1</text>
<text x="128.9" y="45.5">S_A6</text>
<text x="128.9" y="42.9">K11</text>
<text x="251.9" y="45.5">LED3</text>
<text x="251.9" y="42.9">F14</text>
<text x="128.9" y="48.2">S_A7</text>
<text x="128.9" y="50.8">L14</text>
<text x="128.9" y="53.4">L13</text>
<text x="251.9" y="53.4">VGA_HSYNC</text>
<text x="251.9" y="48.2">VGA_VSYNC</text>
<text x="251.9" y="50.8">G11</text>
<text x="128.9" y="56">S_A4</text>
<text x="128.9" y="58.6">S_A5</text>
<text x="251.9" y="56">VGAD0</text>
<text x="128.9" y="63.9">SD_DIN</text>
<text x="128.9" y="61.3">J11</text>
<text x="128.9" y="66.5">SD_NCS</text>
<text x="128.9" y="71.7">SD_CLK</text>
<text x="128.9" y="69.1">SD_DOUT</text>
<text x="128.9" y="77">J12</text>
<text x="128.9" y="74.3">J14</text>
<text x="128.9" y="79.6">J13</text>
<text x="131.5" y="108.4">C14</text>
<text x="131.5" y="113.6">D11</text>
<text x="131.5" y="111">D14</text>
<text x="251.9" y="108.4">DIG1</text>
<text x="251.9" y="111">DIG6</text>
<text x="251.9" y="113.6">VGAD15</text>
<text x="131.5" y="118.8">VGAD6</text>
<text x="131.5" y="116.2">D12</text>
<text x="251.9" y="116.2">D8</text>
<text x="251.9" y="118.8">E8</text>
<text x="131.5" y="124.1">VGAD4</text>
<text x="131.5" y="121.5">VGAD5</text>
<text x="251.9" y="124.1">DIG5</text>
<text x="251.9" y="121.5">F8</text>
<text x="131.5" y="126.7">VGAD3</text>
<text x="131.5" y="131.9">E10</text>
<text x="131.5" y="129.3">E11</text>
<text x="251.9" y="126.7">DIG0</text>
<text x="251.9" y="129.3">CMOS_HREF</text>
<text x="251.9" y="131.9">F7</text>
<text x="131.5" y="137.2">VGAD7</text>
<text x="131.5" y="134.5">VGAD8</text>
<text x="251.9" y="137.2">DIG2</text>
<text x="251.9" y="134.5">CMOS_SCLK</text>
<text x="131.5" y="142.4">VGAD9</text>
<text x="131.5" y="139.8">VGAD10</text>
<text x="251.9" y="139.8">DIG4</text>
<text x="251.9" y="142.4">E7</text>
<text x="131.5" y="145">C11</text>
<text x="131.5" y="147.6">F10</text>
<text x="251.9" y="147.6">DIG7</text>
<text x="251.9" y="145">E6</text>
<text x="131.5" y="155.5">VGAD2</text>
<text x="131.5" y="150.2">F9</text>
<text x="131.5" y="152.9">F11</text>
<text x="251.9" y="150.2">SEL4</text>
<text x="251.9" y="155.5">SEL0</text>
<text x="251.9" y="152.9">DIG3</text>
<text x="131.5" y="160.7">VGAD11</text>
<text x="131.5" y="158.1">VGAD12</text>
<text x="251.9" y="158.1">SEL1</text>
<text x="251.9" y="160.7">CMOS_VSYNC</text>
<text x="131.5" y="163.3">C9</text>
<text x="131.5" y="165.9">D9</text>
<text x="251.9" y="165.9">SEL2</text>
<text x="251.9" y="163.3">CMOS_SDAT</text>
<text x="131.5" y="173.8">VGAD13</text>
<text x="131.5" y="171.2">VGAD14</text>
<text x="131.5" y="168.6">E9</text>
<text x="251.9" y="168.6">SEL3</text>
<text x="251.9" y="173.8">CMOS_DB5</text>
<text x="251.9" y="171.2">CMOS_DB7</text>
</g>
</svg>
